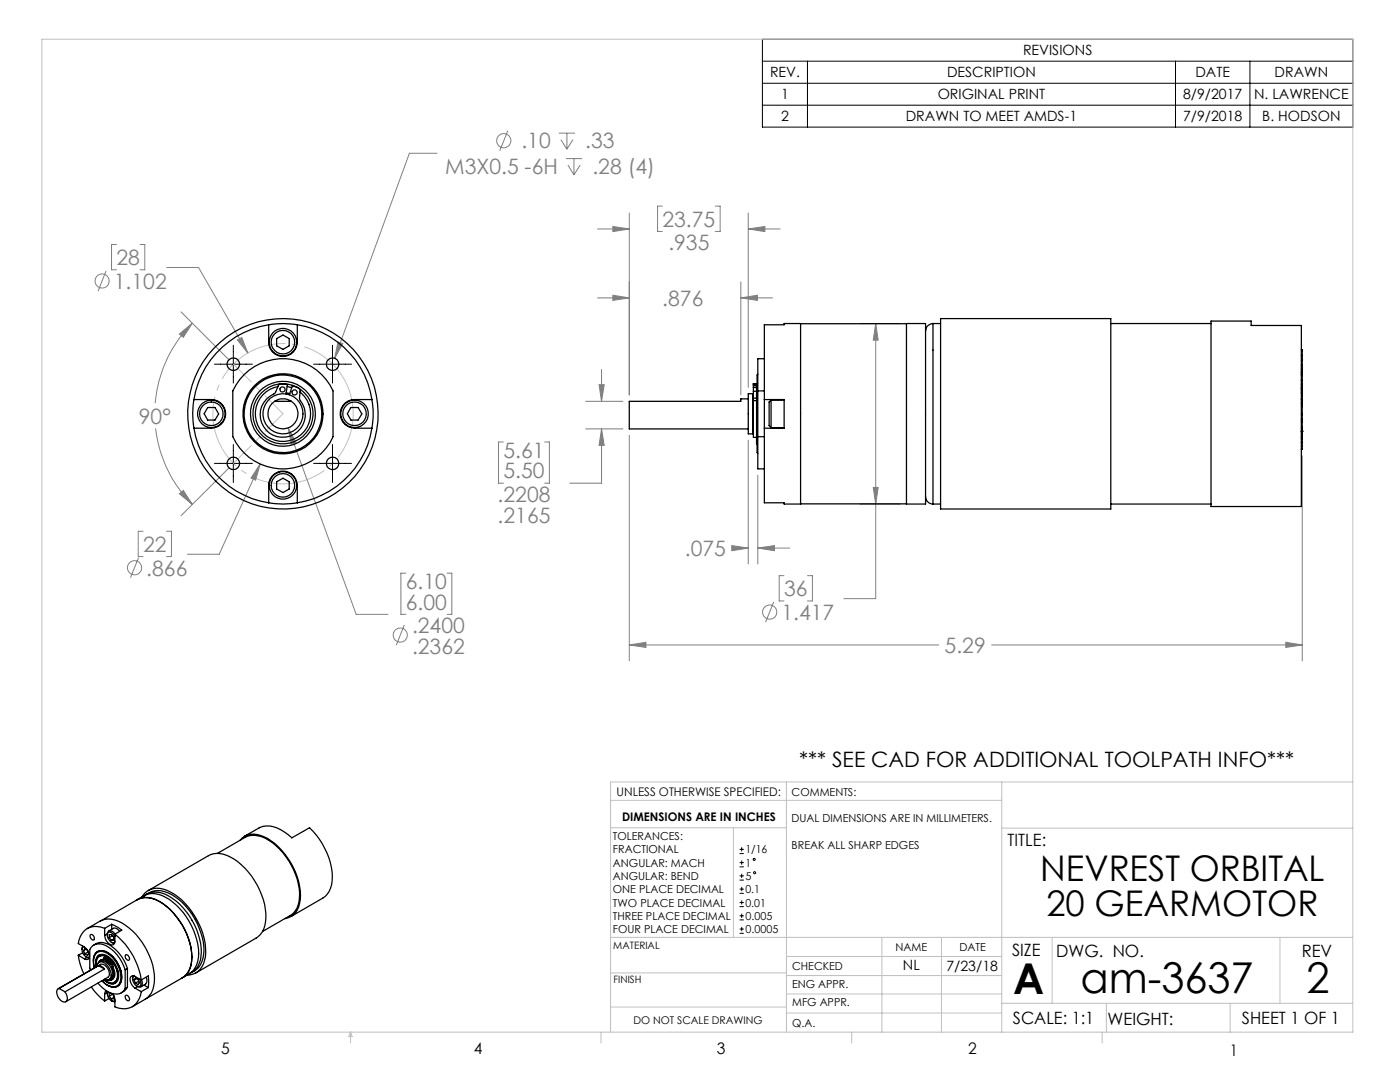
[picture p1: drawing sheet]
<svg xmlns="http://www.w3.org/2000/svg" width="279mm" height="216mm" viewBox="0 0 279 216" stroke-linecap="round" stroke-linejoin="round" font-family="sans-serif">
<g fill="none" stroke="#808080" stroke-width=".2">
<path d="M87.2 30.6h-5.5l-14.9 40.9M101.4 26.1l-1.7 4M111.5 26.6h3.3M111.9 27.9l1.2 1.9M113 31.6h3.2M113.1 26.6v3.2M113.3 32.9l1.2 2M114.3 27.9l-1.2 1.9M114.5 31.6v3.3M115.8 32.9l-1.3 2M21.2 54l-1.6 4.1M23.2 48.8h-.9v5h.9"/>
<path d="M27.9 48.8h1v5h-1M33.3 53.4h6.3l9.9 17M119.2 59.4h6.4M119.2 45.7h6.4M122.3 58.9l3.3 .5-3.3 .5zM122.3 45.2l3.3 .5-3.3 .5zM125.6 42.5v36.3M132.2 41.1h-1v5.1h1M142.7 41.1h1v5.1h-1M147.8 59.4l3.4-.5v1zM147.8 56.3v22.5M147.8 59.4h6.4"/>
<path d="M149.3 42.5v34.8M149.3 45.7h6.4M149.3 45.7l3.3-.5v1zM35.8 66.6l2.6-2.1-1.8 2.8zM36.1 62.2l9.6 9.6M38.4 64.5a25.4 25.4 0 0 0-7.4 15.9M47.4 67.8l.9-.5 1.2 3.1zM67.5 68.2l.9 .4-1.6 2.9zM119.6 76.8h1l-.5 3.3zM120.1 73.7v6.4M171.6 64.6h8M174.8 64.6v54.9h-6.4"/>
<path d="M174.8 64.6l.5 3.3h-1zM31 85.5a25.7 25.7 0 0 0 7.4 15.1M35.8 98.5l.8-.6 1.8 2.7zM45.7 93.4l-9.6 9.5M51.9 92.6l-.9 3.2-.9-.4zM51.9 92.6l-8.2 18h-6.3M57.5 85.4l1.6 2.9-1 .4zM57.5 85.4l13.6 37.2h6.3M100.5 88.2h-1v8.2h1M108.7 88.2h.9v8.2h-.9M116.9 85.6h7.4M116.9 80.1h7.4"/>
<path d="M120.1 85.6v10.8h-6.4M120.1 85.6l.5 3.3h-1zM125.6 86.9v45M149.3 87.8v24.7M151.2 94.8v17.7M174.3 97.3h1l-.5 3.3zM259.9 90.9v41M27.7 111.3l-1.7 4M28.5 106h-.9v5.1h.9M33.2 106h1v5.1h-1M81 114.4h-1v8.2h1M89.2 114.4h1v8.2h-1"/>
<path d="M146 108.9l3.3 .5-3.3 .5zM146.1 109.4h3.2M151.2 109.4h6.4M151.2 109.4l3.4-.5v1zM156.5 114.9h-1v5h1M161.1 114.9h1v5h-1M171.6 100.6h8M80.7 124.7l-1.6 4M125.6 128.7l3.3-.5v1zM125.6 128.7h61.7M154.4 120.1l-1.6 4M197.9 128.7h62"/>
<path d="M256.6 128.2l3.3 .5-3.3 .5z"/>
<circle cx="100.5" cy="28.1" r="1.42"/>
<circle cx="20.4" cy="56.1" r="1.41"/>
<circle cx="26.9" cy="113.3" r="1.41"/>
<circle cx="79.9" cy="126.7" r="1.4"/>
<circle cx="153.6" cy="122.1" r="1.41"/>
</g>
<g fill="none" stroke="#000" stroke-width=".2">
<path d="M152.2 7.8h117.8v17.6h-117.8zM152.2 12.2h117.8M152.2 16.6h117.8M161.1 12.2v13.2M234.6 12.2v13.2M249.4 12.2v13.2M152.2 21h117.8M42.8 72.7h7.6M46.6 68.9v7.5M62.6 72.7h7.6M66.4 68.9v7.5M42.8 92.5h7.6"/>
<path d="M46.6 88.7v7.6M62.6 92.5h7.6M66.4 88.7v7.6M147.6 170.3h.8M147.6 169.5h.8M147.6 173h.8M147.6 172.1h.8M147.6 175.6h.8M147.6 174.8h.8M147.6 178.3h.8M147.6 177.4h.8M148 169.1v.8"/>
<path d="M148 171.7v.8M148 174.3v.9M148 177v.8M148 179.7v.8M147.6 180.9h.8M147.6 180.1h.8M147.6 183.6h.8M147.6 182.7h.8M147.6 186.2h.8M147.6 185.4h.8M148 182.3v.9M148 185v.8"/>
<circle cx="150.5" cy="171.5" r=".21"/>
<circle cx="150.6" cy="174.2" r=".21"/>
</g>
<path d="M69.9 78.5a14 14 0 0 0-23.4-5.7 14 14 0 0 0 6.2 23.2 14 14 0 0 0 17.4-16.5l-.2-1" fill="none" stroke="#c0c0c0" stroke-width=".2" stroke-dasharray="15.2 1.3 1.3 1.3" stroke-dashoffset="1.7" stroke-linecap="butt"/>
<path d="M56.5 82.6l-9.9-9.9M56.5 82.6l-9.9 9.9" fill="none" stroke="#c0c0c0" stroke-width=".2" stroke-dasharray="15.2 1.3 1.3 1.3" stroke-dashoffset="10.1"/>
<g fill="none" stroke="#c0c0c0" stroke-width=".2">
<path d="M8.4 7.8h261.6v198.2h-261.6zM121.8 159.7h78.1M157 156v49.9M199.9 156v50M270 156h-148.2v49.9M121.8 165.2h35.2M146.4 165.2v21.8M199.9 165.2h70.1M121.8 187h148.2M121.8 194.1h35.2M157 194.7h42.9M157 190.9h42.9"/>
<path d="M157 198.3h42.9M176 187v19M187.9 187v19M210 187v13.2M255.4 187v13.2M70 206v2.1M70 206l.3 .8h-.7zM119.9 206v2.1M121.8 200.9h35.2M157 202.1h42.9M170 206v2.1M199.9 200.2h70.1"/>
<path d="M220 206v2.1M220.8 200.2v5.8M245.5 200.2v5.8"/>
</g>
<g fill="#808080">
<path d="M35.8 66.6l2.6-2.1-1.8 2.8zM35.8 98.5l.8-.6 1.8 2.7zM47.4 67.8l2.1 2.6-1.2-3.1z"/>
<path d="M51.9 92.6l-1.8 2.8 .9 .4zM57.5 85.4l.6 3.3 1-.4zM67.5 68.2l-.7 3.3 1.6-2.9zM120.1 85.6l.5 3.3h-1zM119.6 76.8h1l-.5 3.3zM151.2 109.4l3.4-.5v1zM146 108.9l3.3 .5-3.3 .5zM174.8 64.6l.5 3.3h-1zM174.3 97.3h1l-.5 3.3zM122.3 58.9l3.3 .5-3.3 .5zM147.8 59.4l3.4-.5v1zM149.3 45.7l3.3-.5v1zM122.3 45.2l3.3 .5-3.3 .5zM256.6 128.2l3.3 .5-3.3 .5zM125.6 128.7l3.3-.5v1z"/>
</g>
<g fill="none" stroke="#000" stroke-width=".25">
<path d="M38.7 79.7h3.5a2.86 2.86 0 0 1 2.8 2.9 2.86 2.86 0 0 1-2.8 2.8h-3.5M38.7 79.7a16.7 16.7 0 0 0 0 5.7M48.7 74.8a11 11 0 0 1 17.8 3.2v9.1a11 11 0 0 1-10 6.5 11 11 0 0 1-10-6.5v-9.1l1.3-2.3zM53.6 64.8a18 18 0 0 0-14.9 14.9M53.6 64.8v3.5a2.86 2.86 0 0 0 2.9 2.8 2.86 2.86 0 0 0 2.8-2.8v-3.5M53.6 64.8a16.7 16.7 0 0 1 5.7 0M55.2 67.6l1.3-.7 1.2 .7v1.4l-1.2 .7-1.3-.7zM55.5 77.2a5.5 5.5 0 0 0-4.1 7.6 5.5 5.5 0 0 0 8.4 2.1 5.5 5.5 0 0 0 .1-8.7M56 76.6a6 6 0 0 0-5.1 8.3 6 6 0 0 0 9.5 2.3 6 6 0 0 0-.7-9.7M56.2 76.6a6 6 0 0 1 3.2 .8M57.1 78.6l.3-1.9-1.1-.1a.63 .63 0 0 0-.8 .4l-.6 1.4a4.6 4.6 0 0 0-2.9 4.5 4.6 4.6 0 0 0 3.4 4.2 4.6 4.6 0 0 0 4.9-2.1 4.6 4.6 0 0 0-.5-5.4l.1-1.6-.1-.4-.4-.3-1.1-.3-.6 1.8M57.1 78.4l.7 .1"/>
<path d="M57.3 77.1l.9 .3M59.3 64.8a17.9 17.9 0 0 1 14.9 14.9M74.2 79.7h-3.4a2.86 2.86 0 0 0-2.9 2.9 2.86 2.86 0 0 0 2.9 2.8h3.4M74.2 79.7a16.7 16.7 0 0 1 0 5.7M149.3 78.6h.9v8h-.9zM149.3 79.6h-1.5v.5h-22.2v5.5h23.7M150.2 78.9h.2M150.4 79.9v7.4h.6M150.4 79.4v.5M150.4 77.3v.8M150.4 76.6h.6M150.4 76.7h.6"/>
<path d="M150.4 79.9h.6M150.4 78.1h.6M150.4 79.4h.6M150.4 78.1v1.3M150.4 77h.6M151 76.6v.7h-.6M151 77.4v11.2h.1M151 76.6h.1M151.1 76.6h-.7v.7M151.2 74.7l-.1 .1v15.5l.1 .2M151.2 78v9.1M151.2 78h1.3"/>
<path d="M152.5 79.7v-14.9h4v-.2h3.3v36h-3.3v-.3h-4v-14.9M152.5 79.7h4v5.7h-4M152.5 79.7v5.7M152.5 71.6h-1.3v6.4M153.9 79.8v5.5M153.9 79.8l-.4 .4v4.7l.4 .4M153.9 79.8h2.6M159.8 64.6h21.1M180.9 64.6h3.8v36h-3.8zM186.2 64.6a1.51 1.51 0 0 0-1.5 1.5M186.2 64.6v36M186.2 64.6h1.5"/>
<path d="M187.7 63.6h34v38h-34zM221.7 64.6h20M241.7 64.1h8v.8h10v36.2h-18zM259.7 76h.2M259.7 74.8h.2M259.7 74.1h.2M259.7 74.5h.2M259.7 78.4h.2M259.7 71.6h.2M259.7 73.7h.2M259.7 77.2h.2M259.7 77.7h.2"/>
<path d="M259.7 71h.2M259.7 69.8h.2M259.7 74.7h.2M259.7 77.8h.2M259.7 78.6h.2M259.7 74.9h.2M259.7 75.8h.2M259.7 72.8h.2v.5M259.7 74.2h.2M259.7 74.4h.2M259.7 73.6h.2M259.7 73h.2"/>
<path d="M259.7 73.3h.2M259.7 79.6h.2M259.7 71.9h.2M259.7 77.5h.2M259.7 76.7h.2M259.7 76.8h.2M259.7 70h.2M259.7 70.8h.2M259.7 78.2h.2M259.9 74.9v.9M259.9 75.8v.2M259.9 74.8v.1"/>
<path d="M259.9 74.2v.2M259.9 74.4h-.2M259.9 74.5h.1M259.9 78.6v1M259.9 71.9v.9M259.9 73.3v.3M259.9 78.4v.2M259.9 79.6v.1M259.9 71.1v.8M259.9 77.3v.2M259.9 77.5h-.2M259.9 70v.8"/>
<path d="M259.9 77.6v.1M259.9 70.8v.2M259.9 77.9v.3M259.9 76.9h.1M259.9 74.2h.1M259.9 79.1h.1M259.9 76.1v.5h-.2M259.9 69.8v.2M259.9 73.5v.7M259.9 74.6v.2M259.9 76.7v.6M259.9 77.8v.2"/>
<path d="M259.9 78.2v.1M259.9 79.8v1.3M259.9 79.8h-.2M38.7 85.4a17.9 17.9 0 0 0 14.9 14.9M41.5 81.3h1.4l.7 1.3-.7 1.2h-1.4l-.8-1.2zM54.8 80.1a3 3 0 0 0-.6 4.5 3 3 0 0 0 4.5 0 3 3 0 0 0-.6-4.5M54.8 80.1a3 3 0 0 1 3.3 0M54.8 80.1h3.3M55.2 96.1l1.3-.7 1.2 .7v1.5l-1.2 .7-1.3-.7zM70 81.3h1.5l.7 1.3-.7 1.2h-1.5l-.7-1.2zM74.2 85.4a17.9 17.9 0 0 1-14.9 14.9M150.2 86.3h.2"/>
<path d="M151.2 87.1v6.5h1.3M151.2 87.1h1.3M153.9 85.3h2.6M184.7 99.1a1.51 1.51 0 0 0 1.5 1.5M259.7 82.8h.2M259.7 83.9h.2M259.7 86l.2 .1M259.7 85.6h.2M259.7 85.9h.2v.1M259.7 80.3h.2M259.7 80.4h.2M259.7 81.1h.2"/>
<path d="M259.7 82.5h.2M259.7 80.6h.2M259.7 84.2h.2M259.7 86.6h.2M259.7 87.1h.2M259.7 87.2h.2M259.7 86.1h.2M259.7 86.2h.2M259.7 89.5h.2M259.7 89h.2M259.7 88.2h.2M259.7 88.4h.2"/>
<path d="M259.7 87.6h.2M259.9 81.1v1.4M259.9 82.5v.3M259.9 84.2v1h-.2M259.9 83.9v.3M259.9 86h.1M259.9 85.6v.2M259.9 83v.6h-.2M259.9 81h.1M259.9 84.1h.1M259.9 83.7v.3M259.9 85.3v.3"/>
<path d="M259.9 86.1v3.6h-.2M53.6 100.3v-3.4a2.86 2.86 0 0 1 2.9-2.9 2.86 2.86 0 0 1 2.8 2.9v3.4M53.6 100.3a16.7 16.7 0 0 0 5.7 0M159.8 100.5h21.1M186.2 100.6h1.5M221.7 100.6h20M27.2 179.6a4.1 4.1 0 0 1 4.5 .2 13.7 13.7 0 0 1 6.5 12 4.1 4.1 0 0 1-2 3.4M27.4 179.5a4.9 4.9 0 0 1 5.1 .8 13.8 13.8 0 0 1 5.7 11.5 4.2 4.2 0 0 1-1.8 3.3M28.3 179a3.6 3.6 0 0 1 5-1.3 14.3 14.3 0 0 1 7.7 13.2 3.8 3.8 0 0 1-3.7 3.7M29.3 178.4l-.5 .4M29.3 178.4a4.4 4.4 0 0 1 5 .1 13.7 13.7 0 0 1 6.3 12 4 4 0 0 1-2.3 3.5M29.3 178.4a4.9 4.9 0 0 1 5.1 .9 13.6 13.6 0 0 1 5.7 11.5 4 4 0 0 1-1.8 3.2"/>
<path d="M29.6 177.7l12-7a4.9 4.9 0 0 1 5.2 .8 14.5 14.5 0 0 1 6.2 12.5 4.2 4.2 0 0 1-1.9 3.2l-12 6.9M43.4 170.3l5.5-3.2a4.6 4.6 0 0 1 4.8 .6 13.8 13.8 0 0 1 6.1 11.4 4.1 4.1 0 0 1-1.9 3.6l-5.5 3.2M47.9 167.7a3.4 3.4 0 0 1 4.1-1 12.8 12.8 0 0 1 7 7.4 9.5 9.5 0 0 1 .3 7.5 3.4 3.4 0 0 1-2.4 1.7M48.8 166.9l2.8-1.7a4.7 4.7 0 0 1 5.2 .8l1.4 1.2 3.6-2a14 14 0 0 1 4.5 10.6 4.2 4.2 0 0 1-1.9 3.4l-6.3 3.7M11.6 197.3l8.4-4.9a1.75 1.75 0 0 1 1.7 2.5l-8.6 5M11.8 197.2a1.09 1.09 0 0 0-.2 1.7l.2 .4a.9 .9 0 0 0 1.5 .3 1.66 1.66 0 0 0-.3-1.7M11.8 197.2l1.2 .7M15.6 190.6l.4 1.8 .7 1.9M15.6 190.6l1.3 .7M16.5 188.8l-.1 .7M16.5 190.1l-.9 .5M16.7 189.7l.2 .6"/>
<path d="M16.7 189.7l.2-.4 .6 .3 .2 .7-.2 .3-.6-.3M16.7 188.9a1.11 1.11 0 0 0 .2 1.8 .68 .68 0 0 0 1 .2M17.1 189.4l-.4 .3M17.2 190.9l.6 .2M17.4 191l-.5 .3M17.4 185.3l2.6-1.5a4.7 4.7 0 0 1 5 .8 13.9 13.9 0 0 1 5.8 11.5 3.9 3.9 0 0 1-1.8 3.3l-2.6 1.5M17.6 190l-.7 .3M18.1 186.5a.72 .72 0 0 1 .6 1.1 .74 .74 0 0 1-.6-1.1zM18.2 197l1.3 1.5 1.4 1.2M18.7 191.8a1.76 1.76 0 0 1 .8-1.9 1.76 1.76 0 0 1 2.1 .2 6 6 0 0 1 2.6 5.8 1.7 1.7 0 0 1-2.8 .6M18.7 188.6a3 3 0 0 1 4.1 .6l.6 .6a8.8 8.8 0 0 1 2 3.5M19.1 190.1a1.82 1.82 0 0 1 2.5 0 5.9 5.9 0 0 1 2.5 5.9 1.62 1.62 0 0 1-2.5 .7l-1.2-1 .1 .1a2.8 2.8 0 0 0 2.6 1 2.07 2.07 0 0 0 1-2.4 5.5 5.5 0 0 0-3.6-4.5 1.79 1.79 0 0 0-1.8 2.4l.2 .8a3 3 0 0 1 .2-3z"/>
<path d="M19.2 192.9a1.71 1.71 0 0 1 1.1-2.5 4.3 4.3 0 0 1 3.4 4.4 1.38 1.38 0 0 1-.7 1.4 1.38 1.38 0 0 1-1.6-.2l-.7-.5M19.3 192.9a1.48 1.48 0 0 1 .2-1.6 1.48 1.48 0 0 1 1.5-.6 4.3 4.3 0 0 1 2.3 4.8 1.48 1.48 0 0 1-2.5-.1M19.4 192.8a.9 .9 0 0 1 .5-.9 .9 .9 0 0 1 1.1 .3 2.81 2.81 0 0 1 1 3 .8 .8 0 0 1-1.2 .2M19.5 196.2a4.6 4.6 0 0 0 4.4 2.1l.8-.6 .3-.4M19.6 192.7a1.45 1.45 0 0 1 1.2 .7M19.6 192.7l-7.8 4.5M19.6 192.7l1.2 .7M19.8 192l.3-.2a1.89 1.89 0 0 1 2.2 1.5 1.47 1.47 0 0 1-.5 2.2M19.8 190.5a1.92 1.92 0 0 0-.5 2.4M19.9 190.8a2.21 2.21 0 0 1 2.7 1.2 3.3 3.3 0 0 1 .6 3.8l-.3 .2M20.2 183.7l8.6-5a4.8 4.8 0 0 1 5 .8 14 14 0 0 1 5.8 11.5 4.6 4.6 0 0 1-3.2 4.1M20.5 191.6a.74 .74 0 0 0-.9 .6"/>
<path d="M20.6 191.5l-.1 .1M20.6 191.4l-.6 .3M20.7 195.5a2.06 2.06 0 0 0 2.4 .6M20.8 193.4l-7.8 4.5M20.9 185.2a3.5 3.5 0 0 0-5.3 3.1 3.2 3.2 0 0 1 2.2 1.9 .74 .74 0 0 1 0 1 .74 .74 0 0 1-.9 .1M20.9 185.2v1.5M20.9 198.3v1.4M21 191.3h.1a.24 .24 0 0 1 .2 .2 .24 .24 0 0 1-.2 .3zM21.1 191h-.3l-.3 .6M21.1 191l.3 .3M21.1 191.3l.2 .3M21.2 197.7l-.3 .6"/>
<path d="M21.3 190.9l-.5 .1M21.3 190.9l-.2 .1M21.3 190.9l.4 .3M21.4 198.2a1.27 1.27 0 0 0 1.5 1.5M21.4 186.4l-.5 .3M21.4 198l-.5 .3M21.4 197.8v.4M21.4 191.3l-.1 .8M21.5 197.9l-.1 .3M21.6 191.9l.1 .1M21.6 192l-.2 .1M21.6 192v.1"/>
<path d="M21.7 191.2l-.3 .1M21.7 191.2l-.1 .8M21.7 185.8l.9-.6a.99 .99 0 0 1 1.2 .6M21.8 199.2l-.9 .5M21.8 191.6l-.2 .7M21.8 191.6l.4 .4M21.8 191.6l.2-.1 .4 .4M21.8 187.1v-.6h.5l.4 .5v.6h-.5M21.8 187.1l.4 .5M21.8 198.8l.4 .5M21.8 192a.24 .24 0 0 1 .3 .2 .24 .24 0 0 1-.1 .3l-.2-.3zM22 192.1l.1 .2"/>
<path d="M22.1 198.2h-.3v.6M22.2 192l.1 .4M22.2 188l.7 .2M22.2 199.7l.7 .2M22.3 192.9l.1 .2M22.3 184.4l2 1.2-1.4 .8M22.3 184.4l-1.4 .8M22.3 184.4v1.1M22.3 192.4v.5M22.3 198.2l.4 .5v.6h-.5M22.4 193.1l.1 .5a1.48 1.48 0 0 1-.4 2l-.8-.1M22.4 191.9l.2 .4"/>
<path d="M22.4 191.9l-.2 .1M22.4 186.7l-.6 .4M22.4 198.4l-.6 .4M22.5 192.8l.1 .2M22.5 192.8l-.2 .1M22.6 193l.2 .5a1.44 1.44 0 0 1-.6 2M22.6 192.3l-.3 .1M22.6 192.3l-.1 .5M22.6 193l-.2 .1M22.7 187.4l-.5 .2M22.7 199l-.5 .3M22.9 186.9l-.4-.6a.69 .69 0 0 0-.9-.2 1.46 1.46 0 0 0 1.1 2l.2-.1"/>
<path d="M22.9 186.4a14.7 14.7 0 0 1 5.3 9.1M22.9 186.4v1.4a.65 .65 0 0 1-.4 .7 .65 .65 0 0 1-.7-.2 2.2 2.2 0 0 1-.9-1.6M23 186.4a.81 .81 0 0 0-.8-.7 .81 .81 0 0 0-.8 .6v.3M25 193.5a7.3 7.3 0 0 0-5-5.2 1.95 1.95 0 0 0-2.1 1.1v3.8l.2 .4M25 193.5v3.8M25.1 190.5a.74 .74 0 0 1 .6 1.1 .72 .72 0 0 1-.6-1.1zM25.1 198.6a.71 .71 0 0 1 .6 1.1 .71 .71 0 0 1-.6-1.1zM25.4 197l-.6 .8-.6 .3M25.4 193.3v3.7M25.4 193.3l-.4 .2M25.4 197l-.4 .3M26.6 194.7l-.1 .6"/>
<path d="M26.8 195.5l.2-.3 .6 .2 .2 .7-.2 .4-.6-.3M26.8 195.5l.2 .7M26.8 194.7a1 1 0 0 0 0 1.6l.5 .5M27 197.2l1.2 .7M27.2 195.3l-.4 .2M27.5 196.8l-.5 .4M27.7 195.8l-.7 .4M27.8 195.3l.3 .7a.57 .57 0 0 1-.1 .7 .57 .57 0 0 1-.7 .1M28.2 197.9a3.5 3.5 0 0 1-5.3 3 3.4 3.4 0 0 0-.3-2.5l-.1-.1M28.2 195.5l1.4-.8v2.4M28.2 195.5l-1.2-.7a.64 .64 0 0 0-.8 0 .64 .64 0 0 0-.2 .8l.4 1.1 .6 .5M28.2 195.5l.1 .2a.75 .75 0 0 1 .1 .9 .75 .75 0 0 1-1 .2h-.1"/>
<path d="M28.7 196.6l.9 .5M29.1 195l.1 .1a1.12 1.12 0 0 1-.2 1.3l-.9 .5M29.6 197.1l-1.4 .8M36.4 195.1l-7.2 4.1M38.3 194l-.5 .2"/>
<circle cx="46.6" cy="72.7" r="1.25"/>
<circle cx="56.4" cy="77.7" r=".52"/>
<circle cx="56.5" cy="68.3" r="2.35"/>
<circle cx="56.5" cy="68.3" r="2.76"/>
<circle cx="58.8" cy="78.3" r=".52"/>
<circle cx="66.4" cy="72.7" r="1.25"/>
<circle cx="42.2" cy="82.6" r="2.35"/>
<circle cx="42.2" cy="82.6" r="2.75"/>
<circle cx="46.6" cy="92.5" r="1.25"/>
<circle cx="56.5" cy="96.9" r="2.35"/>
<circle cx="56.5" cy="82.6" r="6.5"/>
<circle cx="56.5" cy="82.6" r="4"/>
<circle cx="56.5" cy="96.9" r="2.75"/>
<circle cx="56.5" cy="82.6" r="19"/>
<circle cx="56.5" cy="82.6" r="8"/>
<circle cx="56.5" cy="82.6" r="7.8"/>
<circle cx="66.4" cy="92.5" r="1.25"/>
<circle cx="70.7" cy="82.6" r="2.35"/>
<circle cx="70.8" cy="82.6" r="2.76"/>
</g>
<g font-size="8.5">
<text x="202.2" y="198.3">A</text>
<text x="215.6" y="198.1">am-3637</text>
<text x="260.8" y="198.1">2</text>
</g>
<g font-size="7.1">
<text x="207.6" y="175.8">NEVREST ORBITAL</text>
<text x="208.8" y="182.8">20 GEARMOTOR</text>
</g>
<g font-size="4.2" fill="#808080">
<text x="104.1" y="29.6">.10</text>
<text x="116.8" y="29.6">.33</text>
<text x="88.9" y="34.7">M3X0.5 -6H</text>
<text x="118.2" y="34.7">.28 (4)</text>
<text x="132.2" y="45.2">23.75</text>
<text x="23.3" y="52.9">28</text>
<text x="133.4" y="50">.935</text>
<text x="22.7" y="57.7">1.102</text>
<text x="132.2" y="61">.876</text>
<text x="27.7" y="84.6">90°</text>
<text x="100.5" y="91.4">5.61</text>
<text x="100.5" y="95.5">5.50</text>
<text x="99.3" y="100.2">.2208</text>
<text x="99.3" y="104.3">.2165</text>
<text x="28.6" y="110.1">22</text>
<text x="136.7" y="111">.075</text>
<text x="29.2" y="114.9">.866</text>
<text x="81" y="117.5">6.10</text>
<text x="156.5" y="119">36</text>
<text x="81" y="121.7">6.00</text>
<text x="155.9" y="123.7">1.417</text>
<text x="82.2" y="126.4">.2400</text>
<text x="82.2" y="130.5">.2362</text>
<text x="188.5" y="130.3">5.29</text>
</g>
<text font-size="4.2" x="159.5" y="153">*** SEE CAD FOR ADDITIONAL TOOLPATH INFO***</text>
<g font-size="3.4">
<text x="201.1" y="168.8">TITLE:</text>
<text x="202" y="190.8">SIZE</text>
<text x="210.8" y="190.9">DWG. NO.</text>
<text x="259.8" y="191">REV</text>
<text x="202.1" y="204.4">SCALE: 1:1</text>
<text x="221" y="204.5">WEIGHT:</text>
<text x="247.8" y="204.4">SHEET 1 OF 1</text>
</g>
<g font-size="3.2">
<text x="44.2" y="210.4">5</text>
<text x="94.6" y="210.3">4</text>
<text x="143.1" y="210.4">3</text>
<text x="193.2" y="210.3">2</text>
<text x="245.4" y="210.6">1</text>
</g>
<g font-size="2.8">
<text x="204.2" y="11.1">REVISIONS</text>
<text x="153.7" y="15.5">REV.</text>
<text x="189" y="15.5">DESCRIPTION</text>
<text x="238.6" y="15.5">DATE</text>
<text x="254.4" y="15.5">DRAWN</text>
<text x="155.9" y="19.8">1</text>
<text x="187.1" y="19.8">ORIGINAL PRINT</text>
<text x="236.1" y="19.8">8/9/2017</text>
<text x="250.3" y="19.8">N. LAWRENCE</text>
<text x="155.9" y="24.2">2</text>
<text x="180.8" y="24.2">DRAWN TO MEET AMDS-1</text>
<text x="236.1" y="24.2">7/9/2018</text>
<text x="251.9" y="24.2">B. HODSON</text>
<text x="180.2" y="193.5">NL</text>
<text x="188.9" y="193.7">7/23/18</text>
</g>
<g font-size="2.4">
<text x="123.1" y="158.9">UNLESS OTHERWISE SPECIFIED:</text>
<text x="124.1" y="163.8">DIMENSIONS ARE IN INCHES</text>
</g>
<g font-size="2.2">
<text x="158" y="158.8">COMMENTS:</text>
<text x="122.3" y="167.6">TOLERANCES:</text>
<text x="158" y="164.1">DUAL DIMENSIONS ARE IN MILLIMETERS.</text>
<text x="122.3" y="170.3">FRACTIONAL</text>
<text x="122.3" y="172.9">ANGULAR: MACH</text>
<text x="148.8" y="170.3">1/16</text>
<text x="148.8" y="172.9">1</text>
<text x="158" y="169.4">BREAK ALL SHARP EDGES</text>
<text x="122.3" y="175.6">ANGULAR: BEND</text>
<text x="122.3" y="178.2">ONE PLACE DECIMAL</text>
<text x="148.8" y="175.6">5</text>
<text x="148.8" y="178.2">0.1</text>
<text x="122.3" y="180.9">TWO PLACE DECIMAL</text>
<text x="122.3" y="183.5">THREE PLACE DECIMAL</text>
<text x="148.8" y="180.9">0.01</text>
<text x="148.8" y="183.5">0.005</text>
<text x="122.3" y="186.2">FOUR PLACE DECIMAL</text>
<text x="148.8" y="186.2">0.0005</text>
<text x="178.7" y="189.7">NAME</text>
<text x="191.5" y="189.7">DATE</text>
<text x="158.1" y="197.2">ENG APPR.</text>
<text x="158.1" y="193.5">CHECKED</text>
<text x="158.1" y="200.8">MFG APPR.</text>
<text x="158.1" y="204.9">Q.A.</text>
</g>
<text font-size="2.1" x="126.4" y="204.3">DO NOT SCALE DRAWING</text>
<g font-size="2">
<text x="122.4" y="189.4">MATERIAL</text>
<text x="122.4" y="196.2">FINISH</text>
</g>
</svg>
